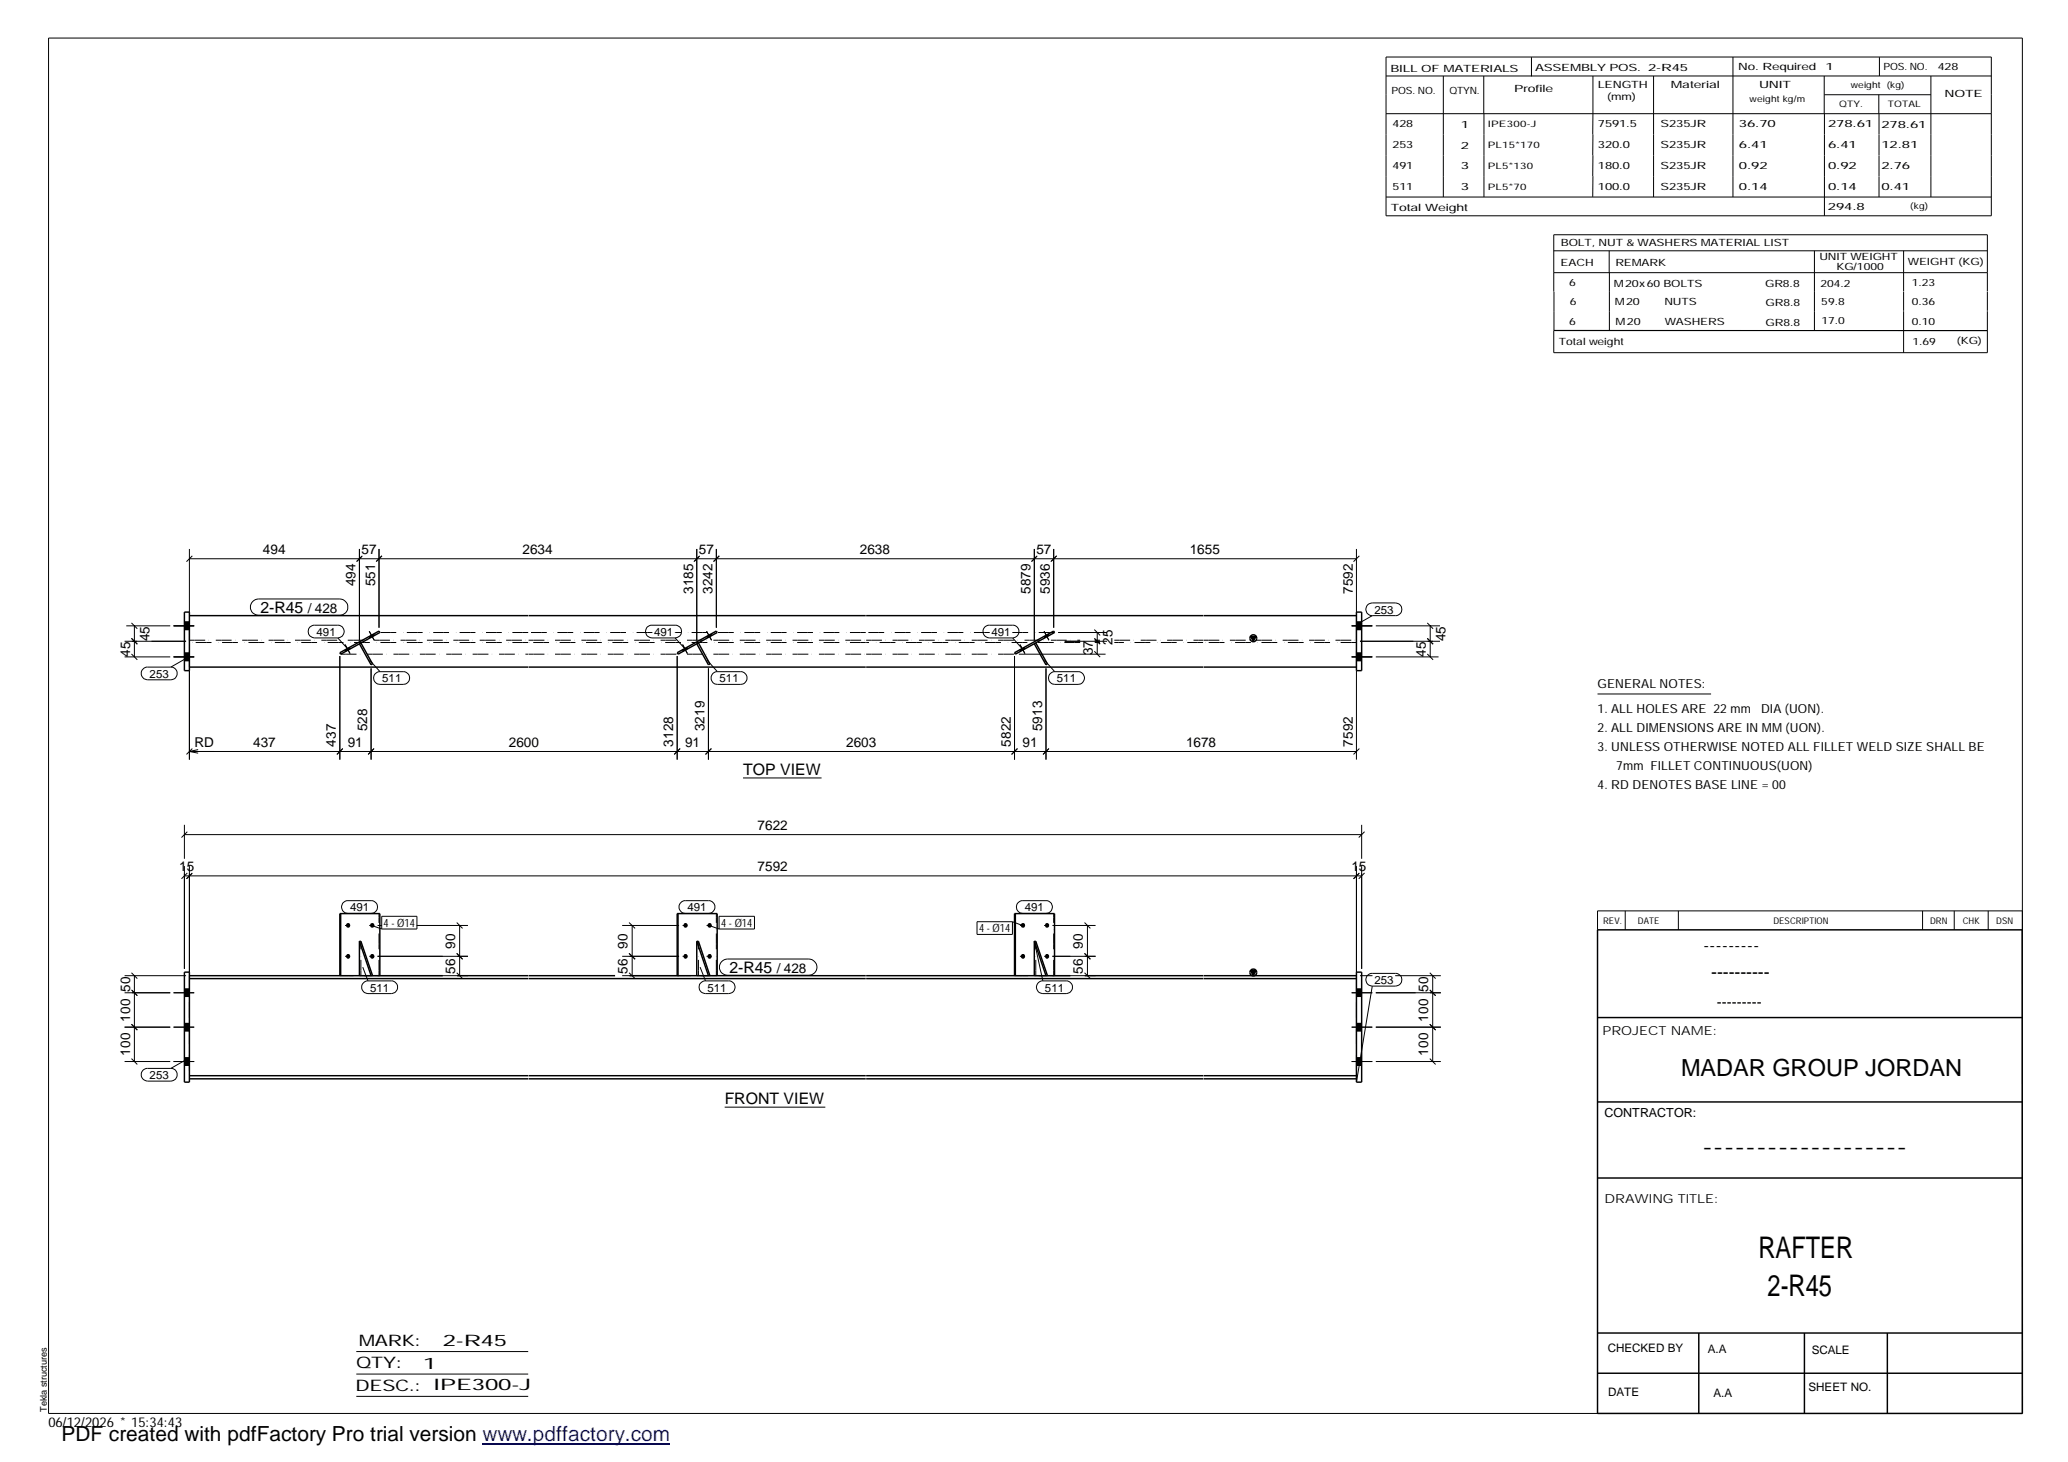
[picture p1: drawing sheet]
<svg xmlns="http://www.w3.org/2000/svg" width="420mm" height="297mm" viewBox="0 0 420 297" stroke-linecap="round" stroke-linejoin="round" font-family="sans-serif">
<g fill="none" stroke="#000" stroke-width=".2">
<path d="M9.9 7.7h401v279.5h-401zM281.6 11.6h123v32.2h-123zM281.6 15.4h123M293.2 15.4v24.6M301.5 15.4v7.7M311.1 11.6v3.9M323.6 15.4v16.2M336 15.4v24.6M352.1 11.6v28.4M370.6 15.4v7.7M370.7 19.2h21.6M381.7 19.2v3.9"/>
<path d="M381.8 11.6v3.8M392.3 15.4v24.6M281.6 23.1h123M301.5 23.1v16.9M323.6 31.6v4.2M323.6 35.8v4.2M370.7 23.1v20.7M381.8 23.1v16.9M281.6 40h123M315.7 55.4h88.1M315.7 51h88.1M315.7 59.3v7.8"/>
<path d="M326.9 51v4.4M327 55.4v11.8M368.6 51v16.2M386.8 51v8.2M386.8 59.3v3.8M403.8 59.2v-11.5h-88.1v11.6M403.8 59.3v3.8M386.8 63.2v8.5M403.8 63.2v8.5h-88.1v-4.5h88.1M38.5 111.5v12.9M38.5 113.5h237.1M39.1 112.9l-1.2 1.2"/>
<path d="M73 111.5v18.6M73.6 112.9l-1.2 1.2M77 111.5v16M77.6 112.9l-1.2 1.2M141.6 111.5v18.6M142.1 113l-1.1 1.1M142.2 112.9l-1.1 1.1M145.5 111.5v16M146.1 112.9l-1.2 1.2M210.1 111.5v18.6M210.7 112.9l-1.2 1.2M213.6 114l1.1-1.1-1.2 1.2"/>
<path d="M214.1 111.5v16M275.6 111.5v12.9M276.2 112.9l-1.2 1.2M25.3 133.5h9.3M25.3 130.3h12.5M25.7 127.2h8.9M26.7 132.9l1.2 1.2M26.7 129.7l1.2 1.2M26.7 126.6l1.2 1.1M27.3 127.2v6.3M29.3 135.7l.4-.2h5a1.29 1.29 0 0 1 1.3 1.3 1.29 1.29 0 0 1-1.3 1.3h-4.7a1.3 1.3 0 0 1-1.3-.9 1.3 1.3 0 0 1 .6-1.5zM35.3 127.2h4.2"/>
<path d="M35.3 133.5h4.2M37.5 127.9h1M37.5 126.4h1M37.5 134.2h1M37.5 132.7h1M37.7 133.8l-3 1.7M38.5 136.3v18M51.4 122.2l.5-.4 .6-.1h16.5a1.65 1.65 0 0 1 1.7 1.6 1.65 1.65 0 0 1-1.7 1.7h-16.5a1.63 1.63 0 0 1-1.5-1 1.63 1.63 0 0 1 .4-1.8zM63 127.4l.7-.4h4.9a1.29 1.29 0 0 1 1.3 1.3 1.29 1.29 0 0 1-1.3 1.3h-4.7a1.31 1.31 0 0 1-1.2-.8 1.31 1.31 0 0 1 .3-1.4zM68.6 129.6l2.1 2.3M69 133.3v21M70.1 131l1 1.8"/>
<path d="M70.1 132l.2 .3M71 131.5l.2 .4M75 128.3l1 1.8M75 129.3l.2 .3M75.1 134.1l2.1 2.4M75.4 135.8v18.5M75.9 128.8l.2 .3M76.1 137l.9-.5h4.9a1.29 1.29 0 0 1 1.3 1.3 1.29 1.29 0 0 1-1.3 1.3h-4.7a1.31 1.31 0 0 1-1.1-2.1zM131.5 127.4l.7-.4h5a1.29 1.29 0 0 1 1.3 1.3 1.29 1.29 0 0 1-1.3 1.3h-4.7a1.33 1.33 0 0 1-1.2-.8 1.33 1.33 0 0 1 .2-1.4zM137.2 129.6l2.1 2.3M137.6 133.3v21M138.7 131l1 1.8"/>
<path d="M138.7 132l.2 .3M139.5 131.5l.2 .4M143.6 128.3l1 1.8M143.6 129.3l.2 .3M143.7 134.1l2.1 2.4M143.9 135.8v18.5M144.4 128.8l.2 .3M144.8 136.8l.7-.3h5a1.29 1.29 0 0 1 1.3 1.3 1.29 1.29 0 0 1-1.3 1.3h-4.7a1.32 1.32 0 0 1-1.2-.9 1.32 1.32 0 0 1 .2-1.4zM200.1 127.4l.6-.4h5a1.29 1.29 0 0 1 1.3 1.3 1.29 1.29 0 0 1-1.3 1.3h-4.7a1.31 1.31 0 0 1-1.2-.8 1.31 1.31 0 0 1 .3-1.4zM205.7 129.6l2.1 2.3M206.1 133.3v21M207 132.9h17.6"/>
<path d="M207.2 131l1 1.8M207.2 132l.2 .3M208.1 131.5l.2 .4M212.1 128.3l1 1.8M212.1 129.3l.2 .3M212.2 134.1l2.1 2.4M212.5 135.8v18.5M213 128.8l.1 .3M213.2 137l.9-.5h4.9a1.29 1.29 0 0 1 1.3 1.3 1.29 1.29 0 0 1-1.3 1.3h-4.7a1.31 1.31 0 0 1-1.1-2.1zM215 128.5h9.9M216.3 130.3h8.6M222.3 129.7l1.2 1.2"/>
<path d="M222.3 132.3l1.2 1.2M222.3 127.9l1.2 1.2M222.9 128.5v4.4M274.6 127.2h4.2M274.6 133.5h4.2M275.6 127.9h1M275.6 126.4h1M275.6 134.2h1M275.6 132.7h1M275.6 136.3v18M276.3 130.3h16.3M277.9 122.9l.9-.4h4.7a1.29 1.29 0 0 1 1.3 1.3 1.29 1.29 0 0 1-1.3 1.3h-4.7a1.31 1.31 0 0 1-1.2-.8 1.31 1.31 0 0 1 .3-1.4z"/>
<path d="M278.8 125.1l-3 1.7M279.5 127.2h13.1M279.5 133.5h12.8M290 132.9l1.2 1.2M290 129.7l1.2 1.2M290 126.6l1.2 1.1M290.6 127.2v6.3M38.5 152.7h237.1M38.5 152.7l1.8 .3M39.1 152.1l-1.2 1.2M40.3 152.3l-1.8 .4M69.6 152.1l-1.1 1.2"/>
<path d="M76 152.1l-1.2 1.2M138.2 152.1l-1.2 1.2M144.5 152.1l-1.2 1.2M151 158.1h15.9M206.7 152.1l-1.2 1.2M213.1 152.1l-1.2 1.2M276.2 152.1l-1.2 1.2M324.6 141h23M37.5 169.6h239.1M37.5 167.6v6.9M37.5 176v20.8M37.5 178h239.1"/>
<path d="M38.1 169l-1.2 1.2M38.1 177.4l-1.2 1.1M38.5 176v21.5M39.1 177.4l-1.2 1.1 1.1-1.1M275.6 176v21.5M276.2 177.4l-1.2 1.1 1.1-1.1M276.6 167.6v6.9M276.6 176v20.8M277.2 169l-1.1 1.2M277.2 177.4l-1.1 1.1M25.3 198.2h12.5M26.7 197.6l1.2 1.2"/>
<path d="M27.3 198.2v17.5M69.8 183.4l.6-.4h5a1.29 1.29 0 0 1 1.3 1.3 1.29 1.29 0 0 1-1.3 1.3h-4.7a1.31 1.31 0 0 1-1.2-.8 1.31 1.31 0 0 1 .3-1.4zM70.1 194.3h1M70.1 188h1M73.7 196.5l1.1 2.8M73.9 199.7l.6-.4h5a1.29 1.29 0 0 1 1.3 1.3 1.29 1.29 0 0 1-1.3 1.3h-4.7a1.29 1.29 0 0 1-1.2-.8 1.29 1.29 0 0 1 .3-1.4zM75 194.3h1M75 188h1M75.5 188l2.1 .8M76.7 194.3h18.4M76.7 188h.9M76.7 198.2h18.4"/>
<path d="M77.6 186.2h7.1v2.6h-7.1zM84.7 188h10.4M92.8 197.6l1.2 1.2M92.8 193.7l1.2 1.2M92.8 187.4l1.2 1.2M93.4 188v10.2M126.4 194.3h11.6M126.4 188h11.6M126.4 198.2h11.6M127.8 197.6l1.2 1.2M127.8 193.7l1.2 1.2M127.8 187.4l1.2 1.2"/>
<path d="M128.4 188v10.2M138.2 183.5l.8-.5h5a1.29 1.29 0 0 1 1.3 1.3 1.29 1.29 0 0 1-1.3 1.3h-4.8a1.31 1.31 0 0 1-1-2.1zM138.7 194.3h1M138.7 188h1M142.2 196.5l1.1 2.8M142.4 199.7l.7-.4h4.9a1.29 1.29 0 0 1 1.4 1.3 1.29 1.29 0 0 1-1.4 1.3h-4.7a1.28 1.28 0 0 1-1.2-.8 1.28 1.28 0 0 1 .3-1.4zM143.6 194.3h1M143.6 188h1M144.1 188l2 .8M146.1 186.2h7.2v2.6h-7.2zM146.6 195.4l.6-.4 .6-.2h16.5a1.65 1.65 0 0 1 1.7 1.7 1.65 1.65 0 0 1-1.7 1.6h-16.5a1.63 1.63 0 0 1-1.5-1 1.63 1.63 0 0 1 .3-1.7zM198.5 187.3h7.2v2.6h-7.2z"/>
<path d="M205.7 187.3l2 .7M206.9 183.4l.7-.4h4.9a1.29 1.29 0 0 1 1.3 1.3 1.29 1.29 0 0 1-1.3 1.3h-4.7a1.28 1.28 0 0 1-1.2-.8 1.28 1.28 0 0 1 .3-1.4zM207.2 194.3h1M207.2 188h1M210.1 191.2l1.8 8.1M210.9 199.7l.7-.4h5a1.29 1.29 0 0 1 1.3 1.3 1.29 1.29 0 0 1-1.3 1.3h-4.7a1.31 1.31 0 0 1-1.2-.8 1.31 1.31 0 0 1 .2-1.4zM212.1 194.3h1M212.1 188h1M213.8 194.3h8.8M213.8 188h8.8M213.8 198.2h8.8M220.3 197.6l1.2 1.2"/>
<path d="M220.3 193.7l1.2 1.2M220.3 187.4l1.2 1.2M220.9 188v10.2M276.3 198.2h2.5M277.9 198.1l.7-.3h4.9a1.29 1.29 0 0 1 1.3 1.3 1.29 1.29 0 0 1-1.3 1.2h-4.7a1.31 1.31 0 0 1-1.2-.7 1.31 1.31 0 0 1 .3-1.5zM283.5 198.2h9.2M290.5 197.6l1.2 1.2M291.1 198.2v17.5M330.2 185.1v3.8M341 185.1v3.8M390.6 185.1v3.8M397 185.1v3.8"/>
<path d="M403.9 185.1v3.8M410.9 185.1h-86.3v3.8M25.3 201.7h9.3M25.3 208.7h9.3M25.3 215.7h9.3M26.7 215.1l1.2 1.2M26.7 208.1l1.2 1.2M26.7 201.1l1.2 1.2M29.1 217.4l.6-.3h5a1.29 1.29 0 0 1 1.3 1.3 1.29 1.29 0 0 1-1.3 1.3h-4.7a1.31 1.31 0 0 1-1.2-.9 1.31 1.31 0 0 1 .3-1.4zM35.3 201.7h4.2M35.3 208.7h4.2M35.3 215.7h4.2"/>
<path d="M37.5 202.5h1M37.5 200.9h1M37.5 209.5h1M37.5 207.9h1M37.5 216.4h1M37.5 214.9h1M37.7 215.4l-3 1.7M274.6 201.7h4.2M274.6 208.7h4.2M274.6 215.7h4.2M275.6 202.5h1M275.6 200.9h1"/>
<path d="M275.6 209.5h1M275.6 207.9h1M275.6 216.4h1M275.6 214.9h1M278.8 200.3l-3.2 19.6M279.5 201.7h13.2M279.5 208.7h13.2M279.5 215.7h13.2M290.5 215.1l1.2 1.2M290.5 208.1l1.2 1.2M290.5 201.1l1.2 1.2-1.2-1.1M147.2 224.9h20.5"/>
<path d="M72.4 274.6h34.9M72.4 279.2h34.9M72.4 283.7h34.9"/>
</g>
<g fill="#000">
<path d="M254.1 129.3h1.1l-.6 1zM254.1 197.2h1.1l-.6 1z"/>
<path d="M37.5 126.4h1v1.5h-1z" fill-rule="evenodd"/>
<path d="M37.5 132.7h1v1.5h-1z" fill-rule="evenodd"/>
<path d="M37.5 126.4h1v1.5h-1z" fill-rule="evenodd"/>
<path d="M37.5 132.7h1v1.5h-1z" fill-rule="evenodd"/>
<path d="M37.5 126.4h1v1.5h-1z" fill-rule="evenodd"/>
<path d="M37.5 132.7h1v1.5h-1z" fill-rule="evenodd"/>
<path d="M70.1 132l.9-.5 .2 .4-.9 .4z" fill-rule="evenodd"/>
<path d="M70.1 132l.9-.5 .2 .4-.9 .4z" fill-rule="evenodd"/>
<path d="M75 129.3l.9-.5 .2 .3-.9 .5z" fill-rule="evenodd"/>
<path d="M75 129.3l.9-.5 .2 .3-.9 .5z" fill-rule="evenodd"/>
<path d="M138.7 132l.8-.5 .2 .4-.8 .4z" fill-rule="evenodd"/>
<path d="M138.7 132l.8-.5 .2 .4-.8 .4z" fill-rule="evenodd"/>
<path d="M143.6 129.3l.8-.5 .2 .3-.8 .5z" fill-rule="evenodd"/>
<path d="M143.6 129.3l.8-.5 .2 .3-.8 .5z" fill-rule="evenodd"/>
<path d="M207.2 132l.9-.5 .2 .4-.9 .4z" fill-rule="evenodd"/>
<path d="M207.2 132l.9-.5 .2 .4-.9 .4z" fill-rule="evenodd"/>
<path d="M212.1 129.3l.9-.5 .1 .3-.8 .5z" fill-rule="evenodd"/>
<path d="M212.1 129.3l.9-.5 .1 .3-.8 .5z" fill-rule="evenodd"/>
<path d="M275.6 126.4h1v1.5h-1z" fill-rule="evenodd"/>
<path d="M275.6 132.7h1v1.5h-1z" fill-rule="evenodd"/>
<path d="M275.6 126.4h1v1.5h-1z" fill-rule="evenodd"/>
<path d="M275.6 132.7h1v1.5h-1z" fill-rule="evenodd"/>
<path d="M275.6 126.4h1v1.5h-1z" fill-rule="evenodd"/>
<path d="M275.6 132.7h1v1.5h-1z" fill-rule="evenodd"/>
<path d="M70.4 194l.5-.2a.48 .48 0 0 1 .2 .8 .48 .48 0 0 1-.8-.1z" fill-rule="evenodd"/>
<path d="M70.4 187.6a.45 .45 0 0 1 .7 .2 .45 .45 0 0 1-.2 .6 .45 .45 0 0 1-.6-.2z" fill-rule="evenodd"/>
<path d="M139 194l.4-.2 .3 .3v.4a.47 .47 0 0 1-.7 .2 .47 .47 0 0 1 0-.7z" fill-rule="evenodd"/>
<path d="M139 187.6l.3-.1 .3 .1 .1 .6a.47 .47 0 0 1-.7 .2 .47 .47 0 0 1 0-.8z" fill-rule="evenodd"/>
<path d="M143.9 194l.5-.2a.48 .48 0 0 1 .1 .8 .48 .48 0 0 1-.7-.1z" fill-rule="evenodd"/>
<path d="M143.9 187.6a.45 .45 0 0 1 .6 .2 .45 .45 0 0 1-.1 .6 .45 .45 0 0 1-.6-.2z" fill-rule="evenodd"/>
<path d="M212.4 194l.5-.2 .2 .3v.4a.47 .47 0 0 1-.7 .2 .47 .47 0 0 1 0-.7z" fill-rule="evenodd"/>
<path d="M212.4 187.6l.3-.1 .3 .1 .1 .6a.47 .47 0 0 1-.7 .2 .47 .47 0 0 1 0-.8z" fill-rule="evenodd"/>
<path d="M37.5 200.9h1v1.6h-1z" fill-rule="evenodd"/>
<path d="M37.5 200.9h1v1.6h-1z" fill-rule="evenodd"/>
<path d="M37.5 207.9h1v1.6h-1z" fill-rule="evenodd"/>
<path d="M37.5 207.9h1v1.6h-1z" fill-rule="evenodd"/>
<path d="M37.5 214.9h1v1.5h-1z" fill-rule="evenodd"/>
<path d="M37.5 214.9h1v1.5h-1z" fill-rule="evenodd"/>
<path d="M275.6 200.9h1v1.6h-1z" fill-rule="evenodd"/>
<path d="M275.6 200.9h1v1.6h-1z" fill-rule="evenodd"/>
<path d="M275.6 207.9h1v1.6h-1z" fill-rule="evenodd"/>
<path d="M275.6 207.9h1v1.6h-1z" fill-rule="evenodd"/>
<path d="M275.6 214.9h1v1.5h-1z" fill-rule="evenodd"/>
<path d="M275.6 214.9h1v1.5h-1z" fill-rule="evenodd"/>
<circle cx="75.6" cy="188" r=".47"/>
<circle cx="75.6" cy="194.3" r=".46"/>
<circle cx="207.8" cy="188" r=".47"/>
<circle cx="207.8" cy="194.3" r=".46"/>
</g>
<g fill="none" stroke="#000" stroke-width=".3">
<path d="M37.5 124.4h1v11.9h-1zM38.5 125.1h68.8M38.5 135.5h68.8M69 132.6l8-4.4 .2 .3-8 4.4zM73.3 130.6l2.4 4.3-.3 .2-2.4-4.3M107.4 125.1h68.5M107.4 135.5h68.5M137.6 132.6l7.9-4.4 .2 .3-7.9 4.4zM141.9 130.6l2.3 4.3-.3 .2-2.3-4.3M176 125.1h68.4M176 135.5h68.4M206.1 132.6l8-4.4 .1 .3-7.9 4.4z"/>
<path d="M210.4 130.6l2.4 4.3-.3 .2-2.4-4.3M244.5 125.1h31.1M244.5 135.5h31.1M254.1 129.3h1.1l-.6 1zM275.6 124.4h1v11.9h-1zM37.5 197.5h1v22.4h-1zM38.5 198.8h68.8M38.5 198.2h51.5M69 198.2v-12.6h8.2v12.6M69.2 185.6v12.6M73 191.2l2.4 7M73 191.2v7"/>
<path d="M73 191.2h.3l2.4 7M92.9 198.2h14.4M107.4 198.8h68.5M107.4 198.2h17.6M127.9 198.2h48M137.6 198.2v-12.6h8.1v12.6M137.8 185.6v12.6M141.6 191.2h.3l2.3 7M141.6 191.2l2.3 7M141.6 191.2v7M176 198.8h68.4M176 198.2h41.5"/>
<path d="M206.1 198.2v-12.6h8.1v12.6M206.3 185.6v12.6M210.1 191.2h.3l2.4 7M210.1 191.2l2.4 7M210.1 191.2v7M220.4 198.2h24M244.5 198.8h31.1M244.5 198.2h31.1M254.1 197.2h1.1l-.6 1zM275.6 197.5h1v22.4h-1zM324.6 188.9h86.2l.1 98.3h-86.3zM38.5 219.2h68.8"/>
<path d="M38.5 218.6h68.8M107.4 219.2h68.5M107.4 218.6h68.5M176 219.2h68.4M176 218.6h68.4M244.5 219.2h31.1M244.5 218.6h31.1M324.6 206.7h86.3M324.6 239.3h86.3M324.6 223.9h86.3M324.6 270.8h86.3M324.6 279h86.3"/>
<path d="M345.1 270.8v16.4M366.6 270.8v16.4M383.5 270.8v16.4"/>
<circle cx="254.6" cy="129.7" r=".68"/>
<circle cx="254.6" cy="197.6" r=".68"/>
</g>
<g fill="none" stroke="#000" stroke-width=".2" stroke-dasharray="1.1 0 2.1 .7 0 1.4" stroke-linecap="butt">
<path d="M38.5 135.5v-10.4M38.5 130.1h68.8M69.2 132.9h38.1M73 130.8l.3-.2M107.3 130.5h-68.8M107.3 128.5h-30.1M107.4 130.1h68.5M107.4 132.9h68.5M132.5 128.5h-25.1M141.6 130.8l.3-.2M175.9 130.5h-68.5M175.9 128.5h-38.8"/>
<path d="M176 130.1h43.5M176 132.9h30.3M201.1 128.5h-25.1M210.1 130.8l.3-.2M214.2 128.5h-8.5M219.5 130.5h-43.5M222.4 130.1h1.1M223.5 130.5h-1.1M226.4 130.1h18M244.4 130.5h-18M244.5 130.1h31.1M275.6 135.5v-10.4"/>
<path d="M275.6 130.5h-31.1M38.5 198.2v21M73.3 198.2v-7M75.7 198.2h-2.7M77 198.2v-12.6M77.2 198.2h-8.2M141.9 198.2v-7M144.2 198.2h-2.6M145.5 198.2v-12.6M145.7 198.2h-8.1M210.4 198.2v-7M212.8 198.2h-2.7"/>
<path d="M214.1 198.2v-12.6M214.2 198.2h-8.1M275.6 198.2v21"/>
</g>
<path d="M98 293.3h38.2" fill="none" stroke="#00f" stroke-width=".3"/>
<g font-size="6.1">
<text x="357.3" y="255.5">RAFTER</text>
<text x="359.1" y="263.3">2-R45</text>
</g>
<text font-size="4.8" x="341.5" y="218.6">MADAR GROUP JORDAN</text>
<text font-size="4.2" x="12.5" y="292.7">PDF created with pdfFactory Pro trial version www.pdffactory.com</text>
<g font-size="3.6">
<text x="346.1" y="193.2">---------</text>
<text x="347.7" y="198.6">----------</text>
<text x="345.8" y="234.2">-------------------</text>
</g>
<g font-size="3.2">
<text x="52.9" y="124.6">2-R45</text>
<text x="151" y="157.6">TOP VIEW</text>
<text x="148.2" y="197.7">2-R45</text>
<text x="147.2" y="224.4">FRONT VIEW</text>
<text x="72.9" y="273.5">MARK:</text>
<text x="90" y="273.5">2-R45</text>
<text x="72.4" y="278">QTY:</text>
<text x="86" y="278.1">1</text>
<text x="72.2" y="282.6">DESC.:</text>
<text x="88.1" y="282.4">IPE300-J</text>
</g>
<text font-size="3" x="348.8" y="204.5">---------</text>
<g font-size="2.8">
<text x="53.4" y="112.6">494</text>
<text x="73.4" y="112.6">57</text>
<text x="106.2" y="112.6">2634</text>
<text x="142" y="112.6">57</text>
<text x="174.7" y="112.6">2638</text>
<text x="210.6" y="112.6">57</text>
<text x="241.7" y="112.6">1655</text>
<text x="72.2" y="119.1" transform="rotate(-90 72.2 119.1)">494</text>
<text x="76.2" y="119.1" transform="rotate(-90 76.2 119.1)">551</text>
<text x="62.5" y="124.6">/ 428</text>
<text x="140.8" y="120.7" transform="rotate(-90 140.8 120.7)">3185</text>
<text x="144.7" y="120.7" transform="rotate(-90 144.7 120.7)">3242</text>
<text x="209.3" y="120.7" transform="rotate(-90 209.3 120.7)">5879</text>
<text x="213.3" y="120.7" transform="rotate(-90 213.3 120.7)">5936</text>
<text x="274.8" y="120.7" transform="rotate(-90 274.8 120.7)">7592</text>
<text x="30.4" y="130.3" transform="rotate(-90 30.4 130.3)">45</text>
<text x="226" y="131" transform="rotate(-90 226 131)">25</text>
<text x="293.7" y="130.3" transform="rotate(-90 293.7 130.3)">45</text>
<text x="26.4" y="133.4" transform="rotate(-90 26.4 133.4)">45</text>
<text x="222" y="133.2" transform="rotate(-90 222 133.2)">37</text>
<text x="289.7" y="133.4" transform="rotate(-90 289.7 133.4)">45</text>
<text x="74.6" y="148.6" transform="rotate(-90 74.6 148.6)">528</text>
<text x="143.1" y="148.6" transform="rotate(-90 143.1 148.6)">3219</text>
<text x="211.7" y="148.6" transform="rotate(-90 211.7 148.6)">5913</text>
<text x="39.5" y="151.8">RD</text>
<text x="51.4" y="151.7">437</text>
<text x="68.2" y="151.8" transform="rotate(-90 68.2 151.8)">437</text>
<text x="70.7" y="151.7">91</text>
<text x="103.4" y="151.7">2600</text>
<text x="136.8" y="151.8" transform="rotate(-90 136.8 151.8)">3128</text>
<text x="139.2" y="151.7">91</text>
<text x="171.9" y="151.7">2603</text>
<text x="205.4" y="151.8" transform="rotate(-90 205.4 151.8)">5822</text>
<text x="207.8" y="151.7">91</text>
<text x="241" y="151.7">1678</text>
<text x="274.8" y="151.8" transform="rotate(-90 274.8 151.8)">7592</text>
<text x="153.9" y="168.6">7622</text>
<text x="36.4" y="177">15</text>
<text x="153.9" y="177">7592</text>
<text x="274.6" y="177">15</text>
<text x="92.5" y="197.8" transform="rotate(-90 92.5 197.8)">56</text>
<text x="92.5" y="192.7" transform="rotate(-90 92.5 192.7)">90</text>
<text x="127.5" y="197.8" transform="rotate(-90 127.5 197.8)">56</text>
<text x="127.5" y="192.7" transform="rotate(-90 127.5 192.7)">90</text>
<text x="157.8" y="197.7">/ 428</text>
<text x="220" y="197.8" transform="rotate(-90 220 197.8)">56</text>
<text x="220" y="192.7" transform="rotate(-90 220 192.7)">90</text>
<text x="26.4" y="201.5" transform="rotate(-90 26.4 201.5)">50</text>
<text x="290.2" y="201.5" transform="rotate(-90 290.2 201.5)">50</text>
<text x="26.4" y="207.5" transform="rotate(-90 26.4 207.5)">100</text>
<text x="290.2" y="207.5" transform="rotate(-90 290.2 207.5)">100</text>
<text x="26.4" y="214.5" transform="rotate(-90 26.4 214.5)">100</text>
<text x="290.2" y="214.5" transform="rotate(-90 290.2 214.5)">100</text>
<text x="9.8" y="290">06/12/2026 * 15:34:43</text>
</g>
<g font-size="2.5">
<text x="324.6" y="139.9">GENERAL NOTES:</text>
<text x="324.6" y="148.7">2. ALL DIMENSIONS ARE IN MM (UON).</text>
<text x="324.6" y="144.9">1. ALL HOLES ARE 22 mm</text>
<text x="357.8" y="144.9">DIA (UON).</text>
<text x="324.6" y="152.5">3. UNLESS OTHERWISE NOTED ALL FILLET WELD SIZE SHALL BE</text>
<text x="324.6" y="160.2">4. RD DENOTES BASE LINE = 00</text>
<text x="328.4" y="156.4">7mm FILLET CONTINUOUS(UON)</text>
<text x="325.6" y="210.3">PROJECT NAME:</text>
<text x="326" y="226.9">CONTRACTOR:</text>
<text x="326" y="244.4">DRAWING TITLE:</text>
</g>
<g font-size="2.4">
<text x="326.7" y="274.7">CHECKED BY</text>
<text x="347" y="275">A.A</text>
<text x="368.1" y="275.1">SCALE</text>
<text x="326.7" y="283.6">DATE</text>
<text x="348.1" y="283.9">A.A</text>
<text x="367.5" y="282.6">SHEET NO.</text>
</g>
<g font-size="2.3">
<text x="279.2" y="124.7">253</text>
<text x="64.3" y="129.2">491</text>
<text x="132.9" y="129.2">491</text>
<text x="201.4" y="129.2">491</text>
<text x="30.4" y="137.7">253</text>
<text x="77.6" y="138.6">511</text>
<text x="146.2" y="138.6">511</text>
<text x="214.7" y="138.6">511</text>
<text x="71.1" y="185.2">491</text>
<text x="139.7" y="185.2">491</text>
<text x="208.2" y="185.2">491</text>
<text x="77.9" y="188.3">4 - Ø14</text>
<text x="146.5" y="188.3">4 - Ø14</text>
<text x="198.9" y="189.4">4 - Ø14</text>
<text x="75.2" y="201.5">511</text>
<text x="143.7" y="201.5">511</text>
<text x="212.3" y="201.5">511</text>
<text x="279.2" y="199.9">253</text>
<text x="30.4" y="219.2">253</text>
</g>
<g font-size="2">
<text x="282.5" y="14.6">BILL OF MATERIALS</text>
<text x="311.9" y="14.4">ASSEMBLY POS.</text>
<text x="324.6" y="17.9">LENGTH</text>
<text x="334.9" y="14.4">2-R45</text>
<text x="339.5" y="17.9">Material</text>
<text x="353.1" y="14.2">No. Required</text>
<text x="357.4" y="17.9">UNIT</text>
<text x="370.9" y="14.2">1</text>
<text x="382.7" y="14.2">POS. NO.</text>
<text x="393.7" y="14.3">428</text>
<text x="282.7" y="19.1">POS. NO.</text>
<text x="294.5" y="19">QTYN.</text>
<text x="307.6" y="18.7">Profile</text>
<text x="326.5" y="20.4">(mm)</text>
<text x="395.1" y="19.6">NOTE</text>
<text x="282.9" y="25.8">428</text>
<text x="296.8" y="26">1</text>
<text x="324.7" y="25.9">7591.5</text>
<text x="337.4" y="25.9">S235JR</text>
<text x="353.3" y="25.9">36.70</text>
<text x="371.4" y="25.9">278.61</text>
<text x="382.3" y="25.9">278.61</text>
<text x="282.9" y="30">253</text>
<text x="282.9" y="34.3">491</text>
<text x="296.8" y="30.2">2</text>
<text x="296.8" y="34.4">3</text>
<text x="324.7" y="30.1">320.0</text>
<text x="324.7" y="34.4">180.0</text>
<text x="337.4" y="30.1">S235JR</text>
<text x="337.4" y="34.3">S235JR</text>
<text x="353.3" y="30.1">6.41</text>
<text x="353.3" y="34.4">0.92</text>
<text x="371.4" y="30.1">6.41</text>
<text x="371.4" y="34.3">0.92</text>
<text x="382.3" y="30.2">12.81</text>
<text x="382.3" y="34.4">2.76</text>
<text x="282.9" y="38.5">511</text>
<text x="296.8" y="38.6">3</text>
<text x="324.7" y="38.6">100.0</text>
<text x="337.4" y="38.6">S235JR</text>
<text x="353.3" y="38.6">0.14</text>
<text x="371.4" y="38.6">0.14</text>
<text x="382.3" y="38.6">0.41</text>
<text x="282.6" y="42.8">Total Weight</text>
<text x="371.4" y="42.7">294.8</text>
<text x="317.1" y="49.9">BOLT, NUT &amp; WASHERS MATERIAL LIST</text>
<text x="328.2" y="54">REMARK</text>
<text x="369.7" y="52.7">UNIT WEIGHT</text>
<text x="387.6" y="53.9">WEIGHT (KG)</text>
<text x="317.1" y="54">EACH</text>
<text x="318.8" y="58.1">6</text>
<text x="327.9" y="58.2">M20x60 BOLTS</text>
<text x="358.6" y="58.3">GR8.8</text>
<text x="369.9" y="58.2">204.2</text>
<text x="373.1" y="54.9">KG/1000</text>
<text x="388.4" y="58.2">1.23</text>
<text x="318.9" y="61.9">6</text>
<text x="328.1" y="62">M20</text>
<text x="338.2" y="62">NUTS</text>
<text x="358.7" y="62.3">GR8.8</text>
<text x="370" y="62">59.8</text>
<text x="370.1" y="65.9">17.0</text>
<text x="388.4" y="62">0.36</text>
<text x="388.4" y="66">0.10</text>
<text x="316.7" y="70.2">Total weight</text>
<text x="318.8" y="66">6</text>
<text x="328.3" y="66">M20</text>
<text x="338.2" y="66">WASHERS</text>
<text x="358.7" y="66.2">GR8.8</text>
<text x="388.6" y="70">1.69</text>
<text x="397.6" y="70">(KG)</text>
</g>
<g font-size="1.9">
<text x="325.7" y="187.8">REV.</text>
<text x="332.8" y="187.6">DATE</text>
<text x="360.3" y="187.7">DESCRIPTION</text>
<text x="392.1" y="187.6">DRN</text>
<text x="398.8" y="187.6">CHK</text>
<text x="405.6" y="187.7">DSN</text>
<text x="9.5" y="286.8" transform="rotate(-90 9.5 286.8)">Tekla structures</text>
</g>
<g font-size="1.8">
<text x="376" y="17.9">weight (kg)</text>
<text x="355.5" y="20.7">weight kg/m</text>
<text x="373.6" y="21.7">QTY.</text>
<text x="383.5" y="21.8">TOTAL</text>
<text x="302.3" y="25.9">IPE300-J</text>
<text x="302.3" y="30.1">PL15*170</text>
<text x="302.3" y="34.3">PL5*130</text>
<text x="302.3" y="38.6">PL5*70</text>
<text x="388.1" y="42.4">(kg)</text>
</g>
</svg>
